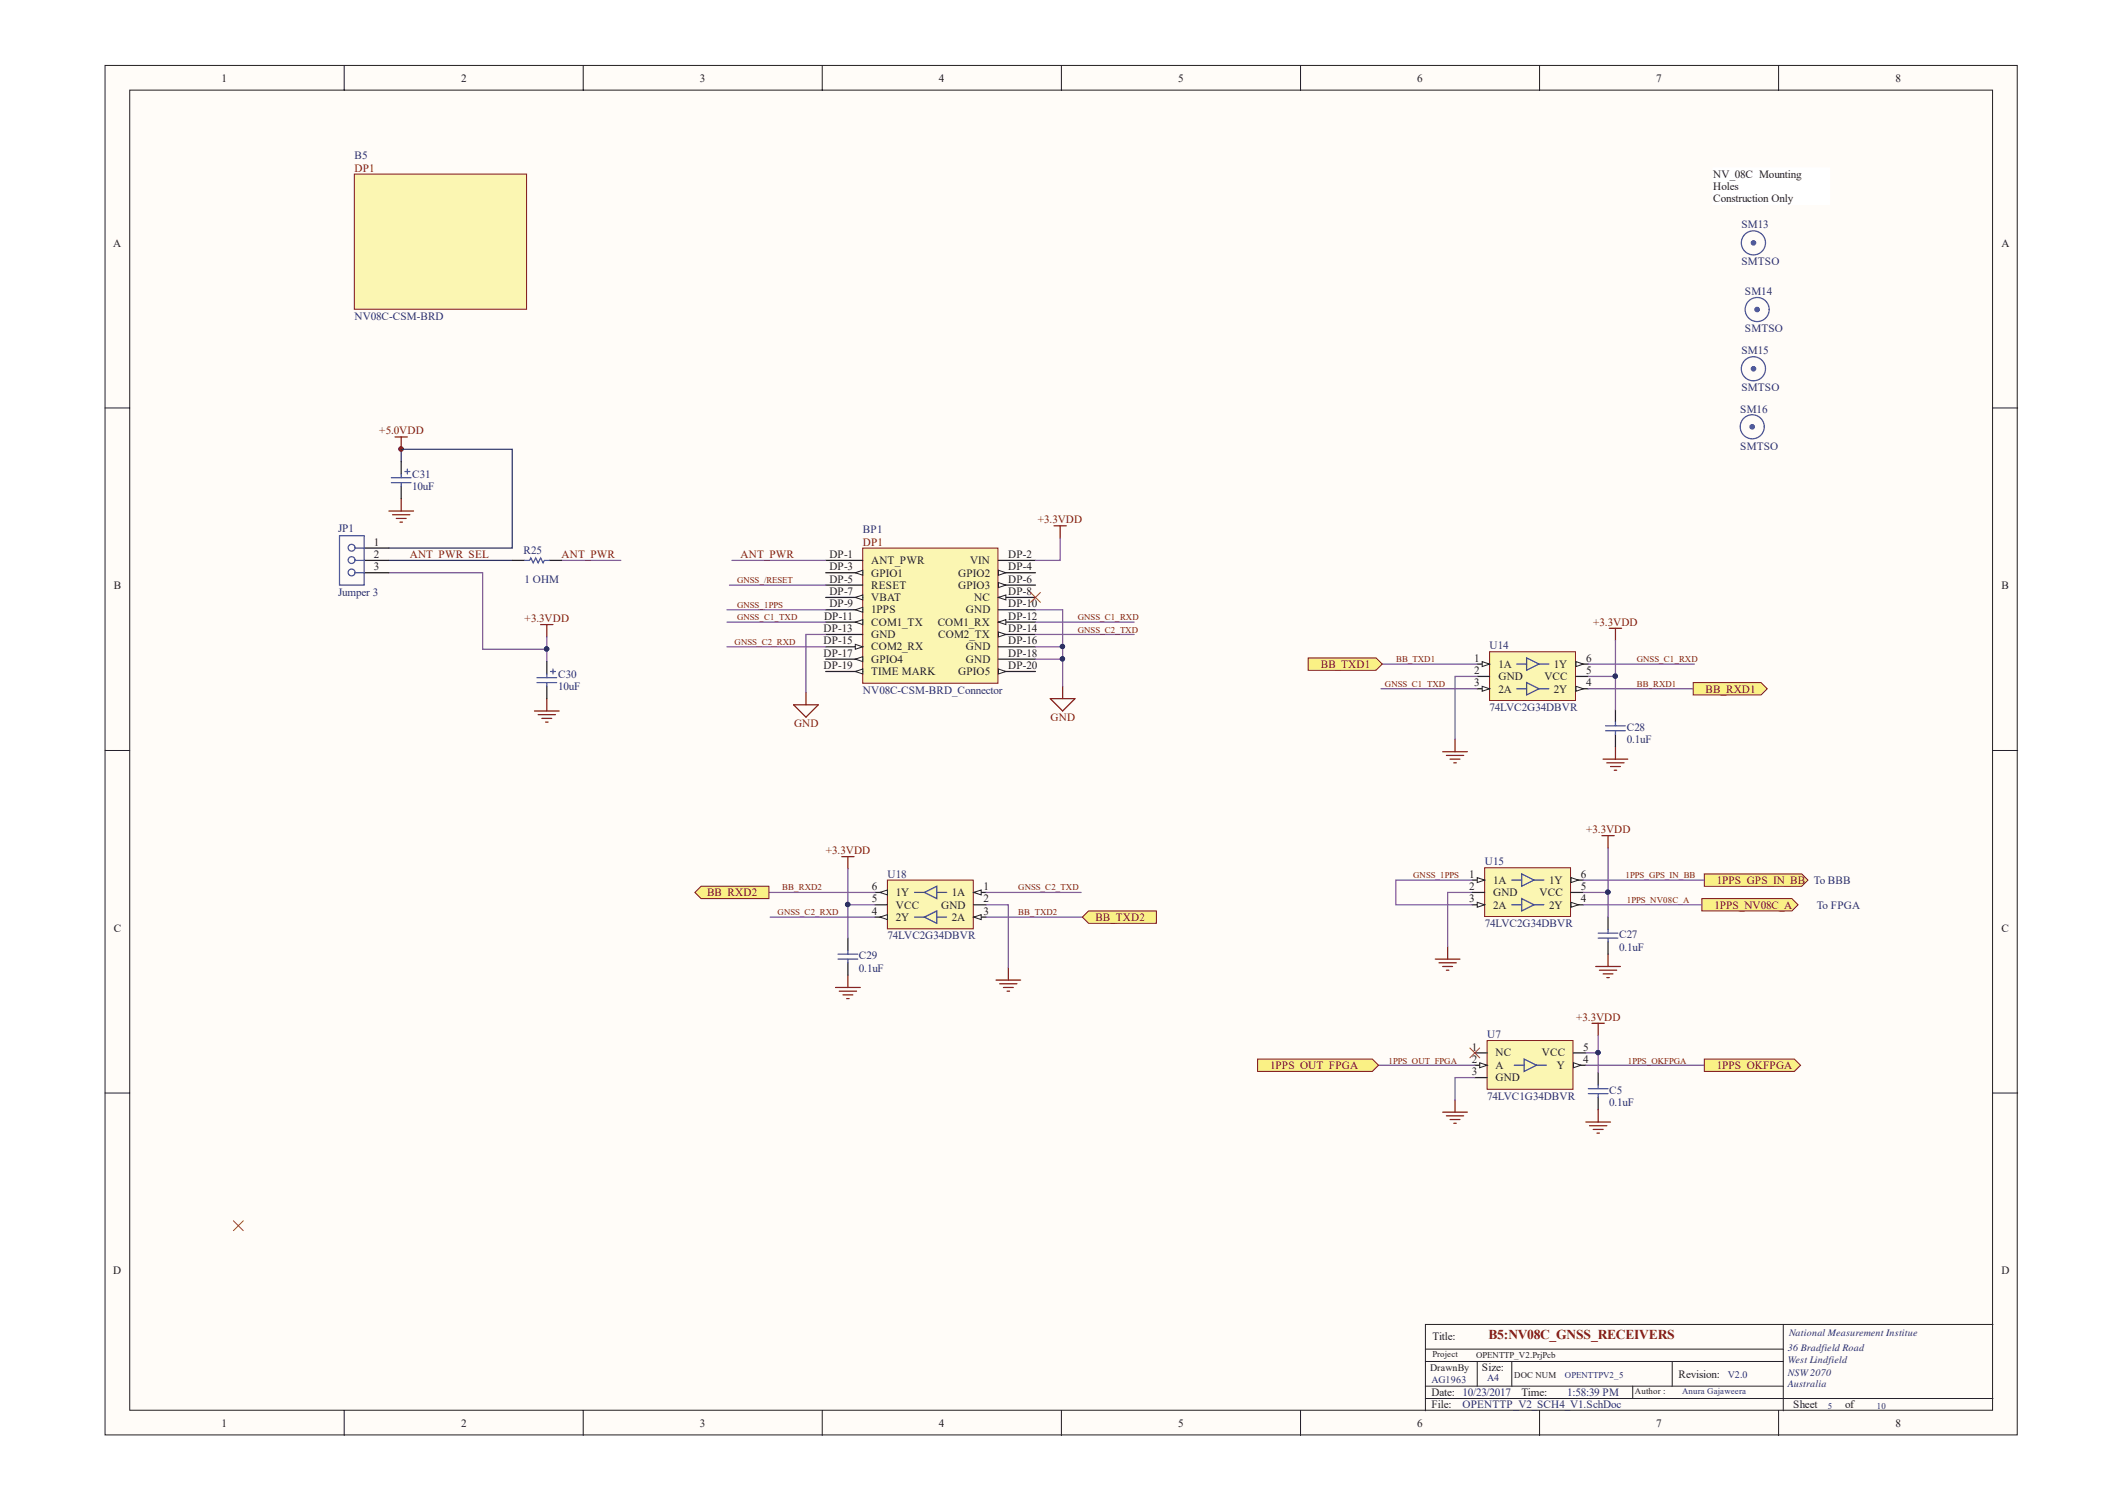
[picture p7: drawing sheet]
<svg xmlns="http://www.w3.org/2000/svg" width="297mm" height="210mm" viewBox="0 0 297 210" stroke-linecap="round" stroke-linejoin="round" font-family="sans-serif">
<path d="M14.7 9.1h267.3v191.4h-267.3z" fill="#fffcf8"/>
<path d="M14.7 9.1h267.3v191.4h-267.3z" fill="none" stroke="#231f20" stroke-width=".14"/>
<path d="M18.1 12.6h260.4v184.4h-260.4z" fill="#fffcf8"/>
<g fill="none" stroke="#231f20" stroke-width=".14">
<path d="M18.1 12.6h260.4v184.4h-260.4zM48.1 9.1v3.5M81.5 9.1v3.5M114.9 9.1v3.5M148.4 9.1v3.5M181.8 9.1v3.5M215.2 9.1v3.5M248.6 9.1v3.5M14.7 57h3.4M278.6 57h3.4M14.7 104.8h3.4M278.6 104.8h3.4"/>
<path d="M14.7 152.7h3.4M278.6 152.7h3.4M48.1 197.1v3.5M81.5 197.1v3.5M114.9 197.1v3.5M148.4 197.1v3.5M181.8 197.1v3.5M215.2 197.1v3.5M248.6 197.1v3.5"/>
</g>
<circle cx="56.1" cy="62.7" r=".3" fill="#282973"/>
<circle cx="56.1" cy="62.7" r=".3" fill="none" stroke="#282973" stroke-width=".14"/>
<path d="M199.2 188.5h50.1M199.2 193.7h50.1M199.2 195.4h79.4M199.2 190.2h50.1M206.5 190.2v3.5M211.3 190.2v3.5M228.2 193.7v1.7M233.7 190.2v3.5M249.3 185v12.1M278.6 185h-79.4v12.1" fill="none" stroke="#231f20" stroke-width=".14"/>
<path d="M49.5 24.3h24.1v18.9h-24.1z" fill="#fbf6b2"/>
<path d="M49.5 24.3h24.1v18.9h-24.1z" fill="none" stroke="#7f1416" stroke-width=".14"/>
<path d="M32.6 170.6l1.4 1.3M34 170.6l-1.4 1.3" fill="none" stroke="#ed2024" stroke-width=".14"/>
<path d="M120.6 76.6h18.9v18.9h-18.9z" fill="#fbf6b2"/>
<path d="M120.6 76.6h18.9v18.9h-18.9z" fill="none" stroke="#7f1416" stroke-width=".14"/>
<path d="M115.4 78.3h5.2M139.6 78.3h5.1M115.4 80h5.2" fill="none" stroke="#231f20" stroke-width=".17"/>
<path d="M119.6 80l1-.3v.7z" fill="#fffcf8"/>
<path d="M119.6 80l1-.3v.7z" fill="none" stroke="#231f20" stroke-width=".14"/>
<path d="M139.6 80h5.1" fill="none" stroke="#231f20" stroke-width=".17"/>
<path d="M139.6 79.7l1 .3-1 .4z" fill="#fffcf8"/>
<path d="M139.6 79.7l1 .3-1 .4z" fill="none" stroke="#231f20" stroke-width=".14"/>
<path d="M115.4 81.7h5.2M139.6 81.7h5.1" fill="none" stroke="#231f20" stroke-width=".17"/>
<path d="M139.6 81.4l1 .3-1 .4z" fill="#fffcf8"/>
<path d="M139.6 81.4l1 .3-1 .4z" fill="none" stroke="#231f20" stroke-width=".14"/>
<path d="M115.4 83.5h5.2" fill="none" stroke="#231f20" stroke-width=".17"/>
<path d="M119.6 83.5l1-.4v.7z" fill="#fffcf8"/>
<path d="M119.6 83.5l1-.4v.7z" fill="none" stroke="#231f20" stroke-width=".14"/>
<path d="M139.6 83.5h5.1" fill="none" stroke="#231f20" stroke-width=".17"/>
<path d="M139.6 83.5l1-.4v.7z" fill="#fffcf8"/>
<path d="M139.6 83.5l1-.4v.7z" fill="none" stroke="#231f20" stroke-width=".14"/>
<path d="M115.4 85.2h5.2" fill="none" stroke="#231f20" stroke-width=".17"/>
<path d="M119.6 85.2l1-.4v.7z" fill="#fffcf8"/>
<path d="M119.6 85.2l1-.4v.7z" fill="none" stroke="#231f20" stroke-width=".14"/>
<path d="M115.4 86.9h5.2M139.6 85.2h5.1" fill="none" stroke="#231f20" stroke-width=".17"/>
<path d="M119.6 86.9l1-.3v.7z" fill="#fffcf8"/>
<path d="M119.6 86.9l1-.3v.7z" fill="none" stroke="#231f20" stroke-width=".14"/>
<path d="M139.6 86.9h5.1" fill="none" stroke="#231f20" stroke-width=".17"/>
<path d="M139.6 86.9l1-.3v.7z" fill="#fffcf8"/>
<path d="M139.6 86.9l1-.3v.7z" fill="none" stroke="#231f20" stroke-width=".14"/>
<path d="M115.4 88.6h5.2M139.6 88.6h5.1" fill="none" stroke="#231f20" stroke-width=".17"/>
<path d="M139.6 88.3l1 .3-1 .4z" fill="#fffcf8"/>
<path d="M139.6 88.3l1 .3-1 .4z" fill="none" stroke="#231f20" stroke-width=".14"/>
<path d="M115.4 90.4h5.2" fill="none" stroke="#231f20" stroke-width=".17"/>
<path d="M119.6 90l1 .4-1 .3z" fill="#fffcf8"/>
<path d="M119.6 90l1 .4-1 .3z" fill="none" stroke="#231f20" stroke-width=".14"/>
<path d="M115.4 92.1h5.2M139.6 90.4h5.1" fill="none" stroke="#231f20" stroke-width=".17"/>
<path d="M119.6 92.1l1-.4v.7z" fill="#fffcf8"/>
<path d="M119.6 92.1l1-.4v.7z" fill="none" stroke="#231f20" stroke-width=".14"/>
<path d="M115.4 93.8h5.2M139.6 92.1h5.1" fill="none" stroke="#231f20" stroke-width=".17"/>
<path d="M119.6 93.8l1-.3v.7z" fill="#fffcf8"/>
<path d="M119.6 93.8l1-.3v.7z" fill="none" stroke="#231f20" stroke-width=".14"/>
<path d="M139.6 93.8h5.1" fill="none" stroke="#231f20" stroke-width=".17"/>
<path d="M139.6 93.5l1 .3-1 .4z" fill="#fffcf8"/>
<path d="M139.6 93.5l1 .3-1 .4z" fill="none" stroke="#231f20" stroke-width=".14"/>
<path d="M144.7 88.6h13.8M144.7 86.9h13.8M144.7 90.4h3.8" fill="none" stroke="#784c9e" stroke-width=".17"/>
<path d="M146.8 97.6h3.5l-1.8 1.7zM148.5 95.9v1.7" fill="none" stroke="#7f1416" stroke-width=".17"/>
<circle cx="148.5" cy="90.3" r=".3" fill="#282973"/>
<circle cx="148.5" cy="90.3" r=".3" fill="none" stroke="#282973" stroke-width=".14"/>
<g fill="none" stroke="#7f1416" stroke-width=".17">
<path d="M147.3 73.5h1.8M148.2 73.5v1.7M110.9 98.5h3.5l-1.7 1.7zM112.7 96.7v1.8M200.6 134h3.5M201.1 134.5h2.5M201.7 135h1.3M202.2 135.5h.3M202.4 132.3v1.7M223.1 135h3.4M223.6 135.5h2.4M224.1 136.1h1.4"/>
<path d="M224.6 136.6h.4M224.8 133.3v1.7"/>
</g>
<path d="M148.2 75.2v3.1h-3.5M101.6 90.4h13.8M101.6 86.9h13.8M101.6 85.2h13.8M102 81.7h13.4M115.4 88.6h-2.7v8.1M205.8 124.7h-3.4v7.6" fill="none" stroke="#784c9e" stroke-width=".17"/>
<path d="M144.1 82.8l1.3 1.4M145.4 82.8l-1.3 1.4" fill="none" stroke="#ed2024" stroke-width=".14"/>
<path d="M224.8 128.1v1.8M224.8 131.6v1.7" fill="none" stroke="#231f20" stroke-width=".17"/>
<path d="M223.4 131.1h2.8M223.4 130.4h2.8M224.8 129.9v.5M224.8 131.1v.5" fill="none" stroke="#3953a4" stroke-width=".17"/>
<path d="M237.9 125.5h12.6l.8 .9-.8 .9h-12.6z" fill-rule="evenodd" fill="#faf185"/>
<path d="M237.9 125.5h12.6l.8 .9-.8 .9h-12.6z" fill="none" stroke="#7f1416" stroke-width=".14"/>
<path d="M238.2 122.1h13.7l.8 .9-.8 .8h-13.7z" fill-rule="evenodd" fill="#faf185"/>
<path d="M238.2 122.1h13.7l.8 .9-.8 .8h-13.7z" fill="none" stroke="#7f1416" stroke-width=".14"/>
<path d="M144.7 85.2h3.8v10.7" fill="none" stroke="#784c9e" stroke-width=".17"/>
<circle cx="148.5" cy="90.3" r=".3" fill="#282973"/>
<circle cx="148.5" cy="90.3" r=".3" fill="none" stroke="#282973" stroke-width=".14"/>
<circle cx="148.5" cy="92" r=".3" fill="#282973"/>
<circle cx="148.5" cy="92" r=".3" fill="none" stroke="#282973" stroke-width=".14"/>
<path d="M144.7 92.1h3.8" fill="none" stroke="#784c9e" stroke-width=".17"/>
<circle cx="148.5" cy="92" r=".3" fill="#282973"/>
<circle cx="148.5" cy="92" r=".3" fill="none" stroke="#282973" stroke-width=".14"/>
<path d="M207.5 121.2h12v6.8h-12z" fill="#fbf6b2"/>
<path d="M207.5 121.2h12v6.8h-12z" fill="none" stroke="#7f1416" stroke-width=".14"/>
<path d="M205.8 126.4h1.7" fill="none" stroke="#231f20" stroke-width=".17"/>
<path d="M206.5 126.1l1 .3-1 .3z" fill="#fffcf8"/>
<path d="M206.5 126.1l1 .3-1 .3z" fill="none" stroke="#231f20" stroke-width=".14"/>
<path d="M219.6 126.4h1.7" fill="none" stroke="#231f20" stroke-width=".17"/>
<path d="M219.6 126.1l1 .3-1 .3z" fill="#fffcf8"/>
<path d="M219.6 126.1l1 .3-1 .3z" fill="none" stroke="#231f20" stroke-width=".14"/>
<path d="M205.8 123h1.7" fill="none" stroke="#231f20" stroke-width=".17"/>
<path d="M206.5 122.6l1 .4-1 .3z" fill="#fffcf8"/>
<path d="M206.5 122.6l1 .4-1 .3z" fill="none" stroke="#231f20" stroke-width=".14"/>
<path d="M205.8 124.7h1.7M219.6 124.7h1.7M219.6 123h1.7" fill="none" stroke="#231f20" stroke-width=".17"/>
<path d="M211.3 123h1.4M212.7 122.1l1.7 .9-1.7 .8zM214.4 123h1.4" fill="none" stroke="#2e409a" stroke-width=".17"/>
<path d="M219.6 122.6l1 .4-1 .3z" fill="#fffcf8"/>
<path d="M219.6 122.6l1 .4-1 .3z" fill="none" stroke="#231f20" stroke-width=".14"/>
<path d="M211.3 126.4h1.4M212.7 125.5l1.7 .9-1.7 .9zM214.4 126.4h1.4" fill="none" stroke="#2e409a" stroke-width=".17"/>
<path d="M221.3 126.4h16.6M221.3 124.7h3.5" fill="none" stroke="#784c9e" stroke-width=".17"/>
<circle cx="224.7" cy="124.6" r=".31" fill="#282973"/>
<circle cx="224.7" cy="124.6" r=".31" fill="none" stroke="#282973" stroke-width=".14"/>
<path d="M224.8 118.5v9.6M221.3 123h16.9" fill="none" stroke="#784c9e" stroke-width=".17"/>
<circle cx="224.7" cy="124.6" r=".31" fill="#282973"/>
<circle cx="224.7" cy="124.6" r=".31" fill="none" stroke="#282973" stroke-width=".14"/>
<path d="M223.9 116.7h1.7M224.8 116.7v1.8" fill="none" stroke="#7f1416" stroke-width=".17"/>
<path d="M208.2 91.1h12v6.8h-12z" fill="#fbf6b2"/>
<path d="M208.2 91.1h12v6.8h-12z" fill="none" stroke="#7f1416" stroke-width=".14"/>
<path d="M206.5 96.2h1.7" fill="none" stroke="#231f20" stroke-width=".17"/>
<path d="M207.2 95.9l1 .3-1 .4z" fill="#fffcf8"/>
<path d="M207.2 95.9l1 .3-1 .4z" fill="none" stroke="#231f20" stroke-width=".14"/>
<path d="M220.3 96.2h1.7" fill="none" stroke="#231f20" stroke-width=".17"/>
<path d="M220.3 95.9l1 .3-1 .4z" fill="#fffcf8"/>
<path d="M220.3 95.9l1 .3-1 .4z" fill="none" stroke="#231f20" stroke-width=".14"/>
<path d="M206.5 92.8h1.7" fill="none" stroke="#231f20" stroke-width=".17"/>
<path d="M207.2 92.4l1 .4-1 .3z" fill="#fffcf8"/>
<path d="M207.2 92.4l1 .4-1 .3z" fill="none" stroke="#231f20" stroke-width=".14"/>
<path d="M206.5 94.5h1.7M220.3 94.5h1.7M220.3 92.8h1.7" fill="none" stroke="#231f20" stroke-width=".17"/>
<path d="M212 92.8h1.4M213.4 91.9l1.7 .9-1.7 .8zM215.1 92.8h1.4" fill="none" stroke="#2e409a" stroke-width=".17"/>
<path d="M220.3 92.4l1 .4-1 .3z" fill="#fffcf8"/>
<path d="M220.3 92.4l1 .4-1 .3z" fill="none" stroke="#231f20" stroke-width=".14"/>
<path d="M212 96.2h1.4M213.4 95.4l1.7 .8-1.7 .9zM215.1 96.2h1.4" fill="none" stroke="#2e409a" stroke-width=".17"/>
<path d="M206.5 94.5h-3.1v8.8M222 94.5h3.8v4.7M222 92.8h14.9" fill="none" stroke="#784c9e" stroke-width=".17"/>
<path d="M225 87.8h1.7M225.8 87.8v1.7M201.7 105h3.4M202.2 105.5h2.4M202.7 106.1h1.4M203.2 106.6h.4M203.4 103.3v1.7M224.1 106.1h3.4M224.6 106.6h2.4M225.1 107.1h1.4M225.6 107.6h.4M225.8 104.3v1.8" fill="none" stroke="#7f1416" stroke-width=".17"/>
<path d="M225.8 99.2v1.7M225.8 102.6v1.7" fill="none" stroke="#231f20" stroke-width=".17"/>
<path d="M224.4 102.1h2.8M224.4 101.4h2.8M225.8 100.9v.5M225.8 102.1v.5" fill="none" stroke="#3953a4" stroke-width=".17"/>
<circle cx="225.8" cy="94.5" r=".3" fill="#282973"/>
<circle cx="225.8" cy="94.5" r=".3" fill="none" stroke="#282973" stroke-width=".14"/>
<path d="M225.8 89.5v5" fill="none" stroke="#784c9e" stroke-width=".17"/>
<circle cx="225.8" cy="94.5" r=".3" fill="#282973"/>
<circle cx="225.8" cy="94.5" r=".3" fill="none" stroke="#282973" stroke-width=".14"/>
<path d="M193 96.2h13.5M193.2 92.8h13.3M222 96.2h14.7" fill="none" stroke="#784c9e" stroke-width=".17"/>
<path d="M236.7 95.4h9.5l.8 .8-.8 .9h-9.5z" fill-rule="evenodd" fill="#faf185"/>
<path d="M236.7 95.4h9.5l.8 .8-.8 .9h-9.5z" fill="none" stroke="#7f1416" stroke-width=".14"/>
<path d="M182.9 91.9h9.4l.9 .9-.9 .8h-9.4z" fill-rule="evenodd" fill="#faf185"/>
<path d="M182.9 91.9h9.4l.9 .9-.9 .8h-9.4z" fill="none" stroke="#7f1416" stroke-width=".14"/>
<path d="M102.3 78.3h13.1" fill="none" stroke="#784c9e" stroke-width=".17"/>
<path d="M54.4 71.4h3.4M54.9 71.9h2.4M55.4 72.4h1.4M55.9 72.9h.4M56.1 69.7v1.7M74.7 99.3h3.5M75.2 99.8h2.4M76.4 97.6v1.7M75.7 100.4h1.4M76.3 100.9h.3" fill="none" stroke="#7f1416" stroke-width=".17"/>
<path d="M56.1 62.8v1.7" fill="none" stroke="#282973" stroke-width=".17"/>
<circle cx="56.1" cy="62.7" r=".3" fill="#7f1416"/>
<circle cx="56.1" cy="62.7" r=".3" fill="none" stroke="#7f1416" stroke-width=".14"/>
<path d="M54.4 78.3h17.2M56.1 62.8h15.5v13.8h-17.2" fill="none" stroke="#282973" stroke-width=".17"/>
<path d="M55.2 61h1.7M56.1 61v1.8M75.6 87.3h1.7M76.4 87.3v1.7" fill="none" stroke="#7f1416" stroke-width=".17"/>
<path d="M54.4 80h13.1v10.7h8.9v-1.7" fill="none" stroke="#784c9e" stroke-width=".17"/>
<circle cx="76.4" cy="90.7" r=".31" fill="#282973"/>
<circle cx="76.4" cy="90.7" r=".31" fill="none" stroke="#282973" stroke-width=".14"/>
<path d="M76.4 90.7v1.7" fill="none" stroke="#784c9e" stroke-width=".17"/>
<circle cx="76.4" cy="90.7" r=".31" fill="#282973"/>
<circle cx="76.4" cy="90.7" r=".31" fill="none" stroke="#282973" stroke-width=".14"/>
<g fill="none" stroke="#3953a4" stroke-width=".17">
<path d="M47.5 74.8h3.4v6.9h-3.4zM49.7 78.3h1.2M49.7 76.6h1.2M54.7 66.7h2.8M54.7 67.4h2.8M56.1 66.2v.5M56.1 67.4v.5M56.6 65.9h.7M56.9 65.5v.7M49.7 80h1.2M75.1 94.7h2.7M75.1 95.4h2.7"/>
<path d="M76.4 94.2v.5M76.4 95.4v.5M77 93.8h.6M77.3 93.5v.7"/>
<circle cx="49.2" cy="76.5" r=".48"/>
<circle cx="49.2" cy="78.2" r=".48"/>
<circle cx="49.2" cy="80" r=".48"/>
</g>
<path d="M50.9 76.6h3.5M50.9 78.3h3.5M56.1 64.5v1.7M56.1 67.9v1.8M50.9 80h3.5M76.4 92.4v1.8M76.4 95.9v1.7" fill="none" stroke="#231f20" stroke-width=".17"/>
<path d="M78.5 78.3h8.3" fill="none" stroke="#784c9e" stroke-width=".17"/>
<path d="M207.9 145.4h12v6.8h-12z" fill="#fbf6b2"/>
<path d="M207.9 145.4h12v6.8h-12z" fill="none" stroke="#7f1416" stroke-width=".14"/>
<path d="M206.1 148.8h1.8" fill="none" stroke="#231f20" stroke-width=".17"/>
<path d="M206.8 148.5l1.1 .3-1.1 .4z" fill="#fffcf8"/>
<path d="M206.8 148.5l1.1 .3-1.1 .4z" fill="none" stroke="#231f20" stroke-width=".14"/>
<path d="M206.1 147.1h1.8M206.1 150.5h1.8M219.9 147.1h1.8M219.9 148.8h1.8" fill="none" stroke="#231f20" stroke-width=".17"/>
<path d="M211.7 148.8h1.3M213 148l1.8 .8-1.8 .9zM214.8 148.8h1.4" fill="none" stroke="#2e409a" stroke-width=".17"/>
<path d="M219.9 148.5l1.1 .3-1.1 .4z" fill="#fffcf8"/>
<path d="M219.9 148.5l1.1 .3-1.1 .4z" fill="none" stroke="#231f20" stroke-width=".14"/>
<path d="M201.7 155.4h3.4M202.2 155.9h2.4M202.7 156.4h1.4M203.2 156.9h.4M203.4 153.7v1.7" fill="none" stroke="#7f1416" stroke-width=".17"/>
<path d="M206.1 150.5h-2.7v3.2M221.7 148.8h16.5" fill="none" stroke="#784c9e" stroke-width=".17"/>
<path d="M238.2 148h12.6l.9 .8-.9 .9h-12.6z" fill-rule="evenodd" fill="#faf185"/>
<path d="M238.2 148h12.6l.9 .8-.9 .9h-12.6z" fill="none" stroke="#7f1416" stroke-width=".14"/>
<path d="M222.5 143h1.8M223.4 143v1.7" fill="none" stroke="#7f1416" stroke-width=".17"/>
<path d="M223.4 144.7v2.4h-1.7" fill="none" stroke="#784c9e" stroke-width=".17"/>
<circle cx="223.4" cy="147.1" r=".3" fill="#282973"/>
<circle cx="223.4" cy="147.1" r=".3" fill="none" stroke="#282973" stroke-width=".14"/>
<path d="M223.4 149.9v1.7M223.4 153.3v1.7" fill="none" stroke="#231f20" stroke-width=".17"/>
<path d="M222 152.8h2.8M222 152.1h2.8M223.4 151.6v.5M223.4 152.8v.5" fill="none" stroke="#3953a4" stroke-width=".17"/>
<path d="M221.7 156.8h3.4M222.2 157.3h2.4M222.7 157.8h1.4M223.2 158.3h.4M223.4 155v1.8" fill="none" stroke="#7f1416" stroke-width=".17"/>
<path d="M223.4 147.1v2.8" fill="none" stroke="#784c9e" stroke-width=".17"/>
<circle cx="223.4" cy="147.1" r=".3" fill="#282973"/>
<circle cx="223.4" cy="147.1" r=".3" fill="none" stroke="#282973" stroke-width=".14"/>
<path d="M192.7 148.8h13.4" fill="none" stroke="#784c9e" stroke-width=".17"/>
<path d="M205.5 146.4l1.3 1.4M206.8 146.4l-1.3 1.4" fill="none" stroke="#ed2024" stroke-width=".14"/>
<path d="M175.8 148h16l.9 .8-.9 .9h-16z" fill-rule="evenodd" fill="#faf185"/>
<path d="M175.8 148h16l.9 .8-.9 .9h-16z" fill="none" stroke="#7f1416" stroke-width=".14"/>
<path d="M124 123h12v6.8h-12z" fill="#fbf6b2"/>
<path d="M124 123h12v6.8h-12z" fill="none" stroke="#7f1416" stroke-width=".14"/>
<path d="M136.1 128.1h1.7" fill="none" stroke="#231f20" stroke-width=".17"/>
<path d="M136.1 128.1l1.1-.3v.7z" fill="#fffcf8"/>
<path d="M136.1 128.1l1.1-.3v.7z" fill="none" stroke="#231f20" stroke-width=".14"/>
<path d="M122.3 128.1h1.7" fill="none" stroke="#231f20" stroke-width=".17"/>
<path d="M123 128.1l1-.3v.7z" fill="#fffcf8"/>
<path d="M123 128.1l1-.3v.7z" fill="none" stroke="#231f20" stroke-width=".14"/>
<path d="M136.1 124.7h1.7" fill="none" stroke="#231f20" stroke-width=".17"/>
<path d="M136.1 124.7l1.1-.4v.7z" fill="#fffcf8"/>
<path d="M136.1 124.7l1.1-.4v.7z" fill="none" stroke="#231f20" stroke-width=".14"/>
<path d="M122.3 126.4h1.7M122.3 124.7h1.7M136.1 126.4h1.7" fill="none" stroke="#231f20" stroke-width=".17"/>
<path d="M127.8 124.7h1.4M129.2 124.7l1.7-.9v1.7zM130.9 124.7h1.4" fill="none" stroke="#2e409a" stroke-width=".17"/>
<path d="M123 124.7l1-.4v.7z" fill="#fffcf8"/>
<path d="M123 124.7l1-.4v.7z" fill="none" stroke="#231f20" stroke-width=".14"/>
<path d="M127.8 128.1h1.4M129.2 128.1l1.7-.8v1.7zM130.9 128.1h1.4" fill="none" stroke="#2e409a" stroke-width=".17"/>
<path d="M107.5 124.7h14.8M122.3 126.4h-3.8v4.7M137.8 126.4h3.1v8.8" fill="none" stroke="#784c9e" stroke-width=".17"/>
<path d="M117.7 119.7h1.7M118.5 119.7v1.7M116.8 138h3.4M117.3 138.5h2.4M117.8 139h1.4M118.4 139.5h.3M118.5 136.2v1.8M139.2 136.9h3.5M139.7 137.4h2.5M140.3 138h1.3M140.8 138.5h.3M140.9 135.2v1.7" fill="none" stroke="#7f1416" stroke-width=".17"/>
<path d="M118.5 131.1v1.7M118.5 134.5v1.7" fill="none" stroke="#231f20" stroke-width=".17"/>
<path d="M117.1 133.3h2.8M117.1 134h2.8M118.5 132.8v.5M118.5 134v.5" fill="none" stroke="#3953a4" stroke-width=".17"/>
<circle cx="118.5" cy="126.4" r=".31" fill="#282973"/>
<circle cx="118.5" cy="126.4" r=".31" fill="none" stroke="#282973" stroke-width=".14"/>
<path d="M118.5 121.4v5" fill="none" stroke="#784c9e" stroke-width=".17"/>
<circle cx="118.5" cy="126.4" r=".31" fill="#282973"/>
<circle cx="118.5" cy="126.4" r=".31" fill="none" stroke="#282973" stroke-width=".14"/>
<path d="M107.7 128.1h14.6M137.8 128.1h13.5M137.8 124.7h13.3" fill="none" stroke="#784c9e" stroke-width=".17"/>
<path d="M97.1 124.7l.9-.9h9.5v1.7h-9.5z" fill-rule="evenodd" fill="#faf185"/>
<path d="M97.1 124.7l.9-.9h9.5v1.7h-9.5z" fill="none" stroke="#7f1416" stroke-width=".14"/>
<path d="M151.3 128.1l.9-.8h9.4v1.7h-9.4z" fill-rule="evenodd" fill="#faf185"/>
<path d="M151.3 128.1l.9-.8h9.4v1.7h-9.4z" fill="none" stroke="#7f1416" stroke-width=".14"/>
<path d="M205.8 123h-10.7v3.4h10.7" fill="none" stroke="#784c9e" stroke-width=".17"/>
<path d="M71.6 78.3h1.7M76.8 78.3h1.7" fill="none" stroke="#231f20" stroke-width=".17"/>
<path d="M73.3 78.3h.7l.2-.4 .3 .7 .4-.7 .3 .7 .4-.7 .3 .7 .2-.3h.7" fill="none" stroke="#3953a4" stroke-width=".17"/>
<circle cx="245.1" cy="33.9" r=".3" fill="#3953a4"/>
<g fill="none" stroke="#3953a4" stroke-width=".17">
<circle cx="245.1" cy="33.9" r="1.69"/>
<circle cx="245.1" cy="33.9" r=".3"/>
</g>
<circle cx="245.6" cy="43.2" r=".31" fill="#3953a4"/>
<g fill="none" stroke="#3953a4" stroke-width=".17">
<circle cx="245.6" cy="43.2" r=".31"/>
<circle cx="245.6" cy="43.2" r="1.68"/>
</g>
<circle cx="245.1" cy="51.5" r=".3" fill="#3953a4"/>
<g fill="none" stroke="#3953a4" stroke-width=".17">
<circle cx="245.1" cy="51.5" r="1.69"/>
<circle cx="245.1" cy="51.5" r=".3"/>
</g>
<circle cx="244.9" cy="59.6" r=".31" fill="#3953a4"/>
<g fill="none" stroke="#3953a4" stroke-width=".17">
<circle cx="244.9" cy="59.6" r=".31"/>
<circle cx="244.9" cy="59.6" r="1.68"/>
</g>
<path d="M239.4 23.5h16.4v5h-16.4z" fill="#fff"/>
<path d="M239.4 23.5h16.4v5h-16.4z" fill="none" stroke="#fff" stroke-width=".14"/>
<text font-size="1.9" fill="#7f1416" x="208.1" y="187.1">B5:NV08C_GNSS_RECEIVERS</text>
<g font-size="1.6" fill="#231f20">
<text x="31" y="11.4">1</text>
<text x="64.4" y="11.4">2</text>
<text x="97.8" y="11.4">3</text>
<text x="131.2" y="11.4">4</text>
<text x="164.7" y="11.4">5</text>
<text x="198.1" y="11.4">6</text>
<text x="231.5" y="11.4">7</text>
<text x="265" y="11.4">8</text>
<text x="239.5" y="24.8">NV_08C Mounting</text>
<text x="239.5" y="26.6">Holes</text>
<text x="239.5" y="28.3">Construction Only</text>
<text x="15.8" y="34.4">A</text>
<text x="279.8" y="34.4">A</text>
<text x="52.3" y="76.2">1</text>
<text x="52.3" y="77.9">2</text>
<text x="115.9" y="77.9">DP-1</text>
<text x="140.9" y="77.9">DP-2</text>
<text x="15.9" y="82.3">B</text>
<text x="52.3" y="79.7">3</text>
<text x="115.9" y="79.7">DP-3</text>
<text x="115.9" y="81.4">DP-5</text>
<text x="115.9" y="83.1">DP-7</text>
<text x="121.8" y="78.9">ANT_PWR</text>
<text x="121.8" y="80.6">GPIO1</text>
<text x="121.8" y="82.3">RESET</text>
<text x="121.8" y="84">VBAT</text>
<text x="133.9" y="80.6">GPIO2</text>
<text x="133.9" y="82.3">GPIO3</text>
<text x="135.6" y="78.9">VIN</text>
<text x="136.2" y="84">NC</text>
<text x="140.9" y="79.7">DP-4</text>
<text x="140.9" y="81.4">DP-6</text>
<text x="140.9" y="83.1">DP-8</text>
<text x="279.8" y="82.3">B</text>
<text x="115.1" y="88.3">DP-13</text>
<text x="115.2" y="86.6">DP-11</text>
<text x="115.9" y="84.9">DP-9</text>
<text x="121.8" y="85.7">1PPS</text>
<text x="121.8" y="87.4">COM1_TX</text>
<text x="121.8" y="89.1">GND</text>
<text x="131.1" y="87.4">COM1_RX</text>
<text x="131.2" y="89.1">COM2_TX</text>
<text x="135" y="85.7">GND</text>
<text x="140.9" y="86.6">DP-12</text>
<text x="140.9" y="88.3">DP-14</text>
<text x="140.9" y="84.9">DP-10</text>
<text x="115.1" y="90">DP-15</text>
<text x="115.1" y="91.8">DP-17</text>
<text x="115.1" y="93.5">DP-19</text>
<text x="121.8" y="90.9">COM2_RX</text>
<text x="121.8" y="92.6">GPIO4</text>
<text x="121.8" y="94.3">TIME MARK</text>
<text x="133.9" y="94.3">GPIO5</text>
<text x="135" y="90.9">GND</text>
<text x="135" y="92.6">GND</text>
<text x="140.9" y="93.5">DP-20</text>
<text x="140.9" y="90">DP-16</text>
<text x="140.9" y="91.8">DP-18</text>
<text x="206.1" y="95.9">3</text>
<text x="206.1" y="92.4">1</text>
<text x="206.1" y="94.1">2</text>
<text x="209.5" y="93.3">1A</text>
<text x="209.5" y="95.1">GND</text>
<text x="215.9" y="95.1">VCC</text>
<text x="217.2" y="93.3">1Y</text>
<text x="221.7" y="95.9">4</text>
<text x="221.7" y="94.1">5</text>
<text x="221.7" y="92.4">6</text>
<text x="209.5" y="96.8">2A</text>
<text x="217.2" y="96.8">2Y</text>
<text x="121.9" y="124.3">6</text>
<text x="125.2" y="125.2">1Y</text>
<text x="133" y="125.2">1A</text>
<text x="137.5" y="124.3">1</text>
<text x="205.3" y="122.6">1</text>
<text x="205.3" y="124.3">2</text>
<text x="208.7" y="123.5">1A</text>
<text x="208.7" y="125.2">GND</text>
<text x="215.2" y="125.2">VCC</text>
<text x="216.5" y="123.5">1Y</text>
<text x="221" y="124.3">5</text>
<text x="221" y="122.6">6</text>
<text x="15.9" y="130.2">C</text>
<text x="121.9" y="127.8">4</text>
<text x="121.9" y="126.1">5</text>
<text x="125.2" y="128.7">2Y</text>
<text x="125.2" y="127">VCC</text>
<text x="131.6" y="127">GND</text>
<text x="133" y="128.7">2A</text>
<text x="137.5" y="126.1">2</text>
<text x="137.5" y="127.8">3</text>
<text x="205.3" y="126.1">3</text>
<text x="208.7" y="127">2A</text>
<text x="216.5" y="127">2Y</text>
<text x="221" y="126.1">4</text>
<text x="279.8" y="130.2">C</text>
<text x="205.8" y="148.5">2</text>
<text x="205.8" y="146.8">1</text>
<text x="209" y="149.3">A</text>
<text x="209" y="147.6">NC</text>
<text x="215.5" y="147.6">VCC</text>
<text x="217.6" y="149.3">Y</text>
<text x="221.3" y="146.8">5</text>
<text x="221.3" y="148.5">4</text>
<text x="205.8" y="150.2">3</text>
<text x="209" y="151.1">GND</text>
<text x="15.8" y="178">D</text>
<text x="279.8" y="178">D</text>
<text x="200.2" y="187.2">Title:</text>
<text x="207.2" y="191.6">Size:</text>
<text x="200.1" y="195">Date: 10/23/2017</text>
<text x="200.1" y="196.8">File:</text>
<text x="212.7" y="195">Time:</text>
<text x="234.6" y="192.5">Revision:</text>
<text x="250.7" y="196.8">Sheet</text>
<text x="257.9" y="196.8">of</text>
<text x="31" y="199.3">1</text>
<text x="64.4" y="199.3">2</text>
<text x="97.8" y="199.3">3</text>
<text x="131.2" y="199.3">4</text>
<text x="164.7" y="199.3">5</text>
<text x="198.1" y="199.3">6</text>
<text x="231.5" y="199.3">7</text>
<text x="265" y="199.3">8</text>
</g>
<g font-size="1.6" fill="#282973">
<text x="49.6" y="22.3">B5</text>
<text x="243.4" y="31.9">SM13</text>
<text x="243.4" y="37.1">SMTSO</text>
<text x="243.9" y="41.2">SM14</text>
<text x="49.6" y="44.6">NV08C-CSM-BRD</text>
<text x="243.9" y="46.4">SMTSO</text>
<text x="243.4" y="49.5">SM15</text>
<text x="243.3" y="57.6">SM16</text>
<text x="243.4" y="54.7">SMTSO</text>
<text x="243.3" y="62.8">SMTSO</text>
<text x="57.6" y="68.5">10uF</text>
<text x="57.6" y="66.8">C31</text>
<text x="47.3" y="74.3">JP1</text>
<text x="73.2" y="77.5">R25</text>
<text x="120.6" y="74.5">BP1</text>
<text x="47.3" y="83.3">Jumper 3</text>
<text x="73.3" y="81.4">1 OHM</text>
<text x="78" y="94.7">C30</text>
<text x="208.2" y="90.7">U14</text>
<text x="78" y="96.4">10uF</text>
<text x="120.6" y="96.9">NV08C-CSM-BRD_Connector</text>
<text x="208.2" y="99.3">74LVC2G34DBVR</text>
<text x="227.4" y="103.9">0.1uF</text>
<text x="227.4" y="102.1">C28</text>
<text x="124.1" y="122.6">U18</text>
<text x="207.6" y="120.9">U15</text>
<text x="253.5" y="123.5">To BBB</text>
<text x="124.1" y="131.2">74LVC2G34DBVR</text>
<text x="207.6" y="129.5">74LVC2G34DBVR</text>
<text x="226.3" y="131.1">C27</text>
<text x="254" y="127">To FPGA</text>
<text x="120" y="135.8">0.1uF</text>
<text x="120" y="134">C29</text>
<text x="226.3" y="132.8">0.1uF</text>
<text x="207.9" y="145">U7</text>
<text x="207.9" y="153.7">74LVC1G34DBVR</text>
<text x="224.9" y="154.5">0.1uF</text>
<text x="224.9" y="152.8">C5</text>
<text x="204.4" y="196.8">OPENTTP_V2_SCH4_V1.SchDoc</text>
<text x="219.1" y="195">1:58:39 PM</text>
</g>
<g font-size="1.6" fill="#7f1416">
<text x="49.6" y="24">DP1</text>
<text x="53" y="60.7">+5.0VDD</text>
<text x="57.3" y="77.9">ANT_PWR_SEL</text>
<text x="78.5" y="77.9">ANT_PWR</text>
<text x="103.5" y="77.9">ANT_PWR</text>
<text x="120.6" y="76.2">DP1</text>
<text x="145.1" y="73.1">+3.3VDD</text>
<text x="73.3" y="86.9">+3.3VDD</text>
<text x="222.7" y="87.4">+3.3VDD</text>
<text x="184.6" y="93.3">BB_TXD1</text>
<text x="111" y="101.5">GND</text>
<text x="146.9" y="100.7">GND</text>
<text x="238.4" y="96.8">BB_RXD1</text>
<text x="115.4" y="119.3">+3.3VDD</text>
<text x="221.7" y="116.4">+3.3VDD</text>
<text x="98.8" y="125.2">BB_RXD2</text>
<text x="240" y="123.5">1PPS_GPS_IN_BB</text>
<text x="153.1" y="128.7">BB_TXD2</text>
<text x="239.6" y="127">1PPS_NV08C_A</text>
<text x="220.3" y="142.6">+3.3VDD</text>
<text x="177.5" y="149.3">1PPS_OUT_FPGA</text>
<text x="240" y="149.3">1PPS_OKFPGA</text>
</g>
<text font-size="1.4" fill="#231f20" x="199.9" y="191.6">DrawnBy</text>
<g font-size="1.4" fill="#282973">
<text x="249.9" y="188.7">36 Bradfield Road</text>
<text x="249.9" y="190.4">West Lindfield</text>
<text x="250.1" y="186.7">National Measurement Institue</text>
<text x="200.1" y="193.2">AG1963</text>
<text x="207.9" y="193">A4</text>
<text x="241.5" y="192.5">V2.0</text>
<text x="249.9" y="192.2">NSW2070</text>
<text x="249.9" y="193.7">Australia</text>
</g>
<g font-size="1.2" fill="#7f1416">
<text x="103" y="81.5">GNSS_/RESET</text>
<text x="103" y="86.7">GNSS_C1_TXD</text>
<text x="103" y="84.9">GNSS_1PPS</text>
<text x="150.6" y="88.4">GNSS_C2_TXD</text>
<text x="150.6" y="86.7">GNSS_C1_RXD</text>
<text x="102.7" y="90.1">GNSS_C2_RXD</text>
<text x="193.6" y="96">GNSS_C1_TXD</text>
<text x="195.1" y="92.5">BB_TXD1</text>
<text x="228.8" y="96">BB_RXD1</text>
<text x="228.8" y="92.5">GNSS_C1_RXD</text>
<text x="109.4" y="124.4">BB_RXD2</text>
<text x="142.3" y="124.4">GNSS_C2_TXD</text>
<text x="197.5" y="122.7">GNSS_1PPS</text>
<text x="227.2" y="122.7">1PPS_GPS_IN_BB</text>
<text x="108.7" y="127.9">GNSS_C2_RXD</text>
<text x="142.3" y="127.9">BB_TXD2</text>
<text x="227.4" y="126.1">1PPS_NV08C_A</text>
<text x="194.1" y="148.6">1PPS_OUT_FPGA</text>
<text x="227.6" y="148.6">1PPS_OKFPGA</text>
</g>
<g font-size="1.2" fill="#231f20">
<text x="200.2" y="189.6">Project</text>
<text x="206.3" y="189.8">OPENTTP_V2.PrjPcb</text>
<text x="211.7" y="192.5">DOC NUM</text>
<text x="228.5" y="194.8">Author :</text>
</g>
<g font-size="1.2" fill="#282973">
<text x="218.8" y="192.5">OPENTTPV2_5</text>
<text x="235.1" y="194.8">Anura Gajaweera</text>
<text x="255.5" y="196.9">5</text>
<text x="262.3" y="196.9">10</text>
</g>
</svg>
